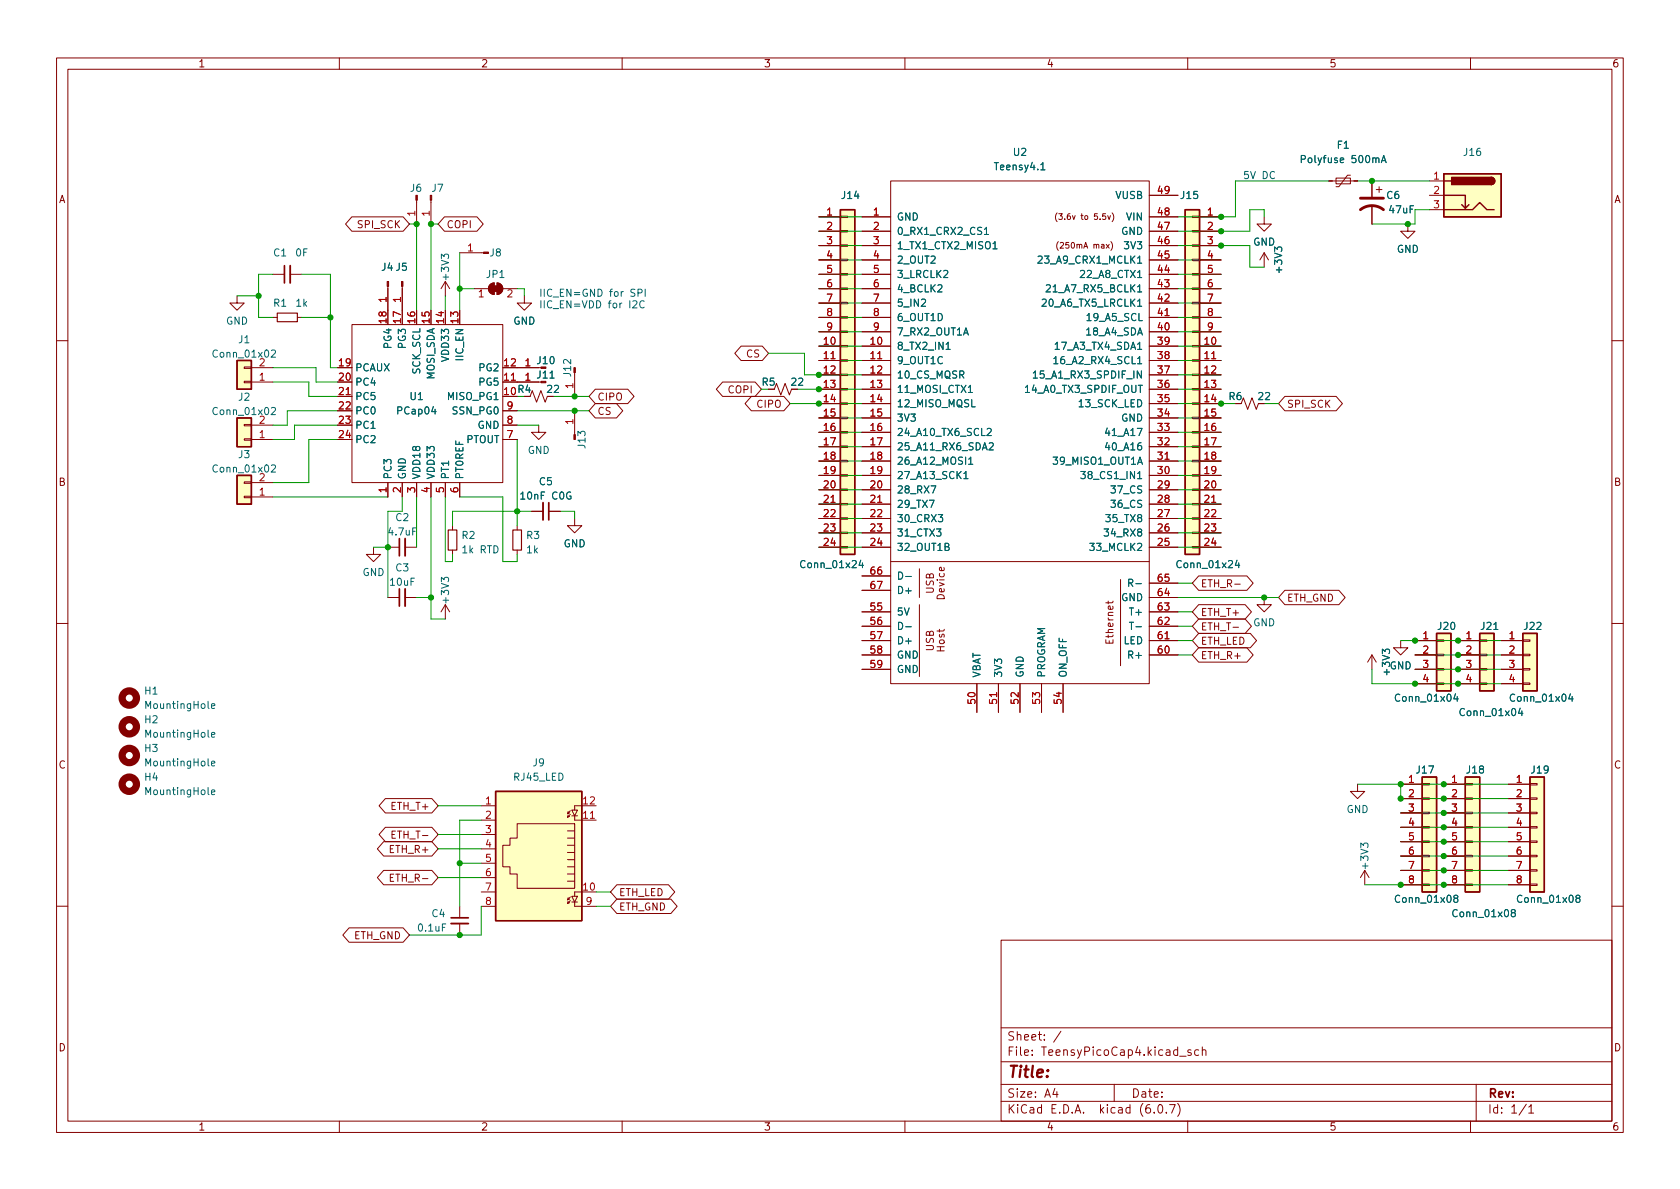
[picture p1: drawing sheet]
<svg xmlns="http://www.w3.org/2000/svg" width="297mm" height="210mm" viewBox="0 0 297 210" stroke-linecap="round" stroke-linejoin="round" font-family="sans-serif">
<g fill="none" stroke="#840000" stroke-width=".18">
<path d="M10 10.2h277v190.1h-277zM12 12.2h273v186.1h-273zM60 10.2v2M110 10.2v2M160 10.2v2M210 10.2v2M260 10.2v2M62.2 38.3h9.1l1.1 1.3-1.1 1.3h-9.1l-1.1-1.3zM73.7 35.4v4.2M76.2 35.4v4.2M78.6 38.3h5.7l1.1 1.3-1.1 1.3h-5.7l-1.1-1.3zM144.8 38.3h3.8"/>
<path d="M148.6 38.2h1.3v.3h-1.3zM152.4 38.3h5.1M157.5 32h45.7v88.9h-45.7zM186.9 37.6a1.16 1.16 0 0 0 0 1.6M195.9 38.1l.2 .7 .2-.7M196.6 37.6a1.17 1.17 0 0 1 0 1.6M203.2 34.5h5.1M203.2 38.3h5.1M210.8 38.2h1.3v.3h-1.3zM212.1 38.3h3.8M223.5 38.3v1.3h1.3l-1.3 1.3-1.3-1.3h1.3M234.9 32h5.1"/>
<path d="M236.2 31.5h2.6v1h-2.6zM238.8 31h-.5l-1.6 2h-.5M242.6 32v2.8M242.6 36.3v3.3M243.3 33.5h1M243.8 33v1M248.9 39.6v1.3h-1.3l1.3 1.3 1.3-1.3h-1.3M252.7 32h2.6M252.7 34.5h2.6M252.7 37.1h2.6M41.9 52.3v1.3h1.3l-1.3 1.3-1.3-1.3h1.3M48.3 48.5h2"/>
<path d="M48.3 56.1h.7M51.3 48.5h2M52.6 56.1h.7M62.2 57.4h26.7v27.9h-26.7zM68.6 50.6v4.3M71.1 50.6v4.3M78.7 49.8v2.5M78.7 49.8l-.7 1.2M78.7 49.8l.8 1.2M81.3 44.7h4.2M83.8 51h2.6M86.7 50.3l.7-.3v2.1a1.02 1.02 0 0 1-1-.7 1.02 1.02 0 0 1 .3-1.1z"/>
<path d="M87.9 50a1.02 1.02 0 0 1 1 1 1.02 1.02 0 0 1-1 1.1zM88.9 51h2.5M92.7 52.3v1.3h1.3l-1.3 1.3-1.3-1.3h1.3M144.8 51h3.8M144.8 48.5h3.8M144.8 56.1h3.8M144.8 40.9h3.8M144.8 43.4h3.8M144.8 46h3.8M144.8 53.6h3.8M144.8 58.7h3.8M148.6 58.5h1.3v.3h-1.3z"/>
<path d="M148.6 56h1.3v.3h-1.3zM148.6 53.5h1.3v.2h-1.3zM148.6 50.9h1.3v.3h-1.3zM148.6 48.4h1.3v.2h-1.3zM148.6 45.8h1.3v.3h-1.3zM148.6 43.3h1.3v.3h-1.3zM148.6 40.8h1.3v.2h-1.3zM152.4 51h5.1M152.4 48.5h5.1M152.4 56.1h5.1M152.4 40.9h5.1M152.4 43.4h5.1"/>
<path d="M152.4 46h5.1M152.4 53.6h5.1M152.4 58.7h5.1M187.1 42.7a1.17 1.17 0 0 0 0 1.6M196.4 42.7a1.17 1.17 0 0 1 0 1.6M203.2 51h5.1M203.2 48.5h5.1M203.2 56.1h5.1M203.2 40.9h5.1M203.2 43.4h5.1M203.2 46h5.1M203.2 53.6h5.1"/>
<path d="M203.2 58.7h5.1M210.8 58.5h1.3v.3h-1.3zM210.8 56h1.3v.3h-1.3zM210.8 53.5h1.3v.2h-1.3zM210.8 50.9h1.3v.3h-1.3zM210.8 48.4h1.3v.2h-1.3zM210.8 45.8h1.3v.3h-1.3zM210.8 43.3h1.3v.3h-1.3zM210.8 40.8h1.3v.2h-1.3zM212.1 51h3.8M212.1 48.5h3.8M212.1 56.1h3.8"/>
<path d="M212.1 40.9h3.8M212.1 43.4h3.8M212.1 46h3.8M212.1 53.6h3.8M212.1 58.7h3.8M223.5 44.7l-.7 1.3M223.5 44.7v2.5M223.5 44.7l.8 1.3M10 60.2h2M43.2 64.9h1.2v.2h-1.2zM43.2 67.4h1.2v.3h-1.2zM43.2 75.1h1.2v.2h-1.2z"/>
<path d="M43.2 77.6h1.2v.2h-1.2zM44.4 67.6h3.9M44.4 65h3.9M44.4 77.7h3.9M44.4 75.2h3.9M59.7 70.1h2.5M88.9 67.6h6.3M88.9 77.7h2.5M88.9 75.2h2.5M88.9 72.6h2.5M91.4 65h3.8M93.7 70.1l.4-1 .8 2 .7-2 .8 2 .4-1h1"/>
<path d="M95.2 75.2v1.2h1.3l-1.3 1.3-1.2-1.3h1.2M101.6 66.3v3.8M101.6 72.6v4.3M105.3 68.8h5.7l1.1 1.3-1.1 1.3h-5.7l-1.2-1.3zM105.3 71.4h3.7l1.1 1.2-1.1 1.3h-3.7l-1.2-1.3zM127.8 67.6h5.7l1.1 1.2-1.1 1.3h-5.7l-1.1-1.3zM131 61.2h3.8l1.1 1.3-1.1 1.2h-3.8l-1.1-1.2zM132.8 70.1h5.8l1.1 1.3-1.1 1.2h-5.8l-1.1-1.2zM136.9 68.8l.4-1 .7 2 .8-2 .8 2 .4-1h1M144.8 71.4h3.8M144.8 61.2h3.8M144.8 63.7h3.8"/>
<path d="M144.8 66.3h3.8M144.8 68.8h3.8M144.8 73.9h3.8M144.8 76.4h3.8M144.8 79h3.8M148.6 78.9h1.3v.2h-1.3zM148.6 76.3h1.3v.3h-1.3zM148.6 73.8h1.3v.2h-1.3zM148.6 71.2h1.3v.3h-1.3zM148.6 68.7h1.3v.3h-1.3zM148.6 66.2h1.3v.2h-1.3zM148.6 63.6h1.3v.3h-1.3z"/>
<path d="M148.6 61.1h1.3v.2h-1.3zM152.4 71.4h5.1M152.4 61.2h5.1M152.4 63.7h5.1M152.4 66.3h5.1M152.4 68.8h5.1M152.4 73.9h5.1M152.4 76.4h5.1M152.4 79h5.1M203.2 71.4h5.1M203.2 61.2h5.1M203.2 63.7h5.1"/>
<path d="M203.2 66.3h5.1M203.2 68.8h5.1M203.2 73.9h5.1M203.2 76.4h5.1M203.2 79h5.1M210.8 78.9h1.3v.2h-1.3zM210.8 76.3h1.3v.3h-1.3zM210.8 73.8h1.3v.2h-1.3zM210.8 71.2h1.3v.3h-1.3zM210.8 68.7h1.3v.3h-1.3zM210.8 66.2h1.3v.2h-1.3zM210.8 63.6h1.3v.3h-1.3z"/>
<path d="M210.8 61.1h1.3v.2h-1.3zM212.1 71.4h3.8M212.1 61.2h3.8M212.1 63.7h3.8M212.1 66.3h3.8M212.1 68.8h3.8M212.1 73.9h3.8M212.1 76.4h3.8M212.1 79h3.8M219.5 71.4l.3-1 .8 2 .8-2 .7 2 .4-1h1M227.2 70.1h9l1.2 1.3-1.2 1.2h-9l-1.1-1.2zM285 60.2h2"/>
<path d="M43.2 85.2h1.2v.3h-1.2zM43.2 87.8h1.2v.2h-1.2zM44.4 87.9h3.9M44.4 85.3h3.9M66 96.8v1.2h1.3l-1.3 1.3-1.2-1.3h1.2M68.6 85.3v2.6M68.6 96.8h2M71.1 85.3v2.6M71.6 96.8h2.1M73.7 85.3v2.6M76.2 85.3v2.6M78.7 85.3v2.6"/>
<path d="M80 93v.7M80 97.3v.7M81.3 85.3v2.6M91.4 93v.7M91.4 97.3v.7M94 90.4h2M97 90.4h2.1M101.6 91.7v1.3h1.3l-1.3 1.2-1.3-1.2h1.3M144.8 96.8h3.8M144.8 81.5h3.8M144.8 84.1h3.8M144.8 86.6h3.8"/>
<path d="M144.8 89.1h3.8M144.8 91.7h3.8M144.8 94.2h3.8M148.6 96.6h1.3v.3h-1.3zM148.6 94.1h1.3v.3h-1.3zM148.6 91.6h1.3v.2h-1.3zM148.6 89h1.3v.3h-1.3zM148.6 86.5h1.3v.2h-1.3zM148.6 83.9h1.3v.3h-1.3zM148.6 81.4h1.3v.3h-1.3zM152.4 96.8h5.1M152.4 81.5h5.1"/>
<path d="M152.4 84.1h5.1M152.4 86.6h5.1M152.4 89.1h5.1M152.4 91.7h5.1M152.4 94.2h5.1M157.5 99.3h45.7M203.2 96.8h5.1M203.2 81.5h5.1M203.2 84.1h5.1M203.2 86.6h5.1M203.2 89.1h5.1M203.2 91.7h5.1"/>
<path d="M203.2 94.2h5.1M210.8 96.6h1.3v.3h-1.3zM210.8 94.1h1.3v.3h-1.3zM210.8 91.6h1.3v.2h-1.3zM210.8 89h1.3v.3h-1.3zM210.8 86.5h1.3v.2h-1.3zM210.8 83.9h1.3v.3h-1.3zM210.8 81.4h1.3v.3h-1.3zM212.1 96.8h3.8M212.1 81.5h3.8M212.1 84.1h3.8M212.1 86.6h3.8"/>
<path d="M212.1 89.1h3.8M212.1 91.7h3.8M212.1 94.2h3.8M10 110.2h2M68.6 105.7h2M71.6 105.7h2.1M78.7 106.9v2.6M78.7 106.9l-.7 1.3M78.7 106.9l.8 1.3M152.4 113.3h5.1M152.4 115.8h5.1M152.4 118.4h5.1"/>
<path d="M152.4 108.2h5.1M152.4 110.7h5.1M152.4 101.8h5.1M152.4 104.4h5.1M162.6 100.6v5.1M162.6 106.9v12.7M195.9 106.3v.5M196.8 106.3l-.2 .3h-1.1M198.1 102.5v15.2M203.2 105.7h5.1M203.2 113.3h5.1M203.2 115.8h5.1"/>
<path d="M203.2 108.2h5.1M203.2 110.7h5.1M203.2 103.1h5.1M211.9 101.8h8.6l1.1 1.3-1.1 1.3h-8.6l-1.1-1.3zM211.9 114.5h8.6l1.1 1.3-1.1 1.3h-8.6l-1.1-1.3zM211.9 109.5h8.3l1.1 1.2-1.1 1.3h-8.3l-1.1-1.3zM211.9 112h9.2l1.1 1.3-1.1 1.2h-9.2l-1.1-1.2zM211.9 106.9h8.3l1.1 1.3-1.1 1.3h-8.3l-1.1-1.3zM218.3 103.3h1M223.5 105.7v1.2h1.3l-1.3 1.3-1.3-1.3h1.3M227.2 104.4h9.5l1.1 1.3-1.1 1.2h-9.5l-1.1-1.2zM242.6 115.8v2.6"/>
<path d="M242.6 115.8l-.8 1.3M242.6 115.8l.7 1.3M247.6 113.3v1.2h1.3l-1.3 1.3-1.2-1.3h1.2M250.2 113.3h3.8M250.2 115.8h3.8M250.2 118.4h3.8M254 118.2h1.3v.3h-1.3zM254 115.7h1.3v.2h-1.3zM254 113.2h1.3v.2h-1.3zM257.8 113.3h3.8M257.8 115.8h3.8M257.8 118.4h3.8"/>
<path d="M261.6 118.2h1.3v.3h-1.3zM261.6 115.7h1.3v.2h-1.3zM261.6 113.2h1.3v.2h-1.3zM265.4 113.3h3.8M265.4 115.8h3.8M265.4 118.4h3.8M269.2 118.2h1.3v.3h-1.3zM269.2 115.7h1.3v.2h-1.3zM269.2 113.2h1.3v.2h-1.3zM285 110.2h2M172.7 120.9v5.1M176.5 120.9v5.1"/>
<path d="M180.3 120.9v5.1M184.1 120.9v5.1M188 120.9v5.1M240 138.7v1.2h1.3l-1.3 1.3-1.2-1.3h1.2M247.6 138.7h3.9M250.2 120.9h3.8M251.5 138.6h1.2v.2h-1.2zM254 120.8h1.3v.2h-1.3zM255.3 138.7h3.8M257.8 120.9h3.8M259.1 138.6h1.2v.2h-1.2zM261.6 120.8h1.3v.2h-1.3z"/>
<path d="M265.4 120.9h3.8M266.7 138.7h3.8M269.2 120.8h1.3v.2h-1.3zM270.5 138.6h1.3v.2h-1.3zM67.8 153.9h8.6l1.1 1.3-1.1 1.3h-8.6l-1.1-1.3zM67.8 148.8h8.6l1.1 1.3-1.1 1.3h-8.6l-1.1-1.3zM68.1 141.2h8.3l1.1 1.3-1.1 1.3h-8.3l-1.1-1.3zM68.1 146.3h8.3l1.1 1.3-1.1 1.2h-8.3l-1.1-1.2zM69 155.2h.4M69.3 147.6h.4M69.6 154.6h-.6v1.3h.6M69.9 147h-.6v1.2h.6"/>
<path d="M85.1 142.5h2.5M85.1 145h2.5M85.1 157.7h2.5M85.1 147.6h2.5M85.1 150.1h2.5M85.1 152.6h2.5M85.1 155.2h2.5M91.4 145.7h10.2v11.4h-10.2v-2.5h-1.2v-1.3h-1.3v-3.8h1.3v-1.3h1.2zM100.3 146.9h1.3M100.3 148.2h1.3M100.3 149.5h1.3M100.3 150.7h1.3"/>
<path d="M100.3 152h1.3M100.3 153.3h1.3M100.3 154.6h1.3M100.3 155.8h1.3M100.5 143.5l-.2 .4M100.5 144.1l-.2 .4M100.5 158.7l-.2 .4M100.5 159.4l-.2 .4M100.8 143.4l-.5 .5 .4-.1M100.8 144l-.5 .5 .4-.1M100.8 158.6l-.5 .5 .4-.1M100.8 159.3l-.5 .5 .4-.2"/>
<path d="M101.1 143.3h1l-.5 1zM101.1 158.5h1l-.5 1zM101.1 144.3h1M101.1 159.5h1M101.6 144.3v.7h3.8M101.6 159.5v.8h3.8M102.9 142.5h-1.3v.8M102.9 157.7h-1.3v.8M109.1 156.5h9.1l1.1 1.2-1.1 1.3h-9.1l-1.2-1.3zM109.1 159h9.5l1.1 1.3-1.1 1.2h-9.5l-1.2-1.2zM241.3 153.9l.8 1.3M241.3 153.9v2.6"/>
<path d="M241.3 153.9l-.8 1.3M247.6 141.2h3.9M247.6 143.8h3.9M247.6 146.3h3.9M247.6 148.8h3.9M247.6 151.4h3.9M247.6 153.9h3.9M247.6 156.5h3.9M251.5 156.3h1.2v.3h-1.2zM251.5 153.8h1.2v.2h-1.2zM251.5 151.3h1.2v.2h-1.2zM251.5 148.7h1.2v.3h-1.2z"/>
<path d="M251.5 146.2h1.2v.2h-1.2zM251.5 143.6h1.2v.3h-1.2zM251.5 141.1h1.2v.2h-1.2zM255.3 141.2h3.8M255.3 143.8h3.8M255.3 146.3h3.8M255.3 148.8h3.8M255.3 151.4h3.8M255.3 153.9h3.8M255.3 156.5h3.8M259.1 156.3h1.2v.3h-1.2zM259.1 153.8h1.2v.2h-1.2z"/>
<path d="M259.1 151.3h1.2v.2h-1.2zM259.1 148.7h1.2v.3h-1.2zM259.1 146.2h1.2v.2h-1.2zM259.1 143.6h1.2v.3h-1.2zM259.1 141.1h1.2v.2h-1.2zM266.7 141.2h3.8M266.7 143.8h3.8M266.7 146.3h3.8M266.7 148.8h3.8M266.7 151.4h3.8M266.7 153.9h3.8M266.7 156.5h3.8"/>
<path d="M270.5 156.3h1.3v.3h-1.3zM270.5 153.8h1.3v.2h-1.3zM270.5 151.3h1.3v.2h-1.3zM270.5 148.7h1.3v.3h-1.3zM270.5 146.2h1.3v.2h-1.3zM270.5 143.6h1.3v.3h-1.3zM270.5 141.1h1.3v.2h-1.3zM10 160.2h2M61.7 164.1h9.6l1.1 1.2-1.1 1.3h-9.6l-1.1-1.3zM81.3 160.3v2M81.3 163.3v2M85.1 160.3h2.5"/>
<path d="M177 166.3h108v32h-108zM285 160.2h2M60 198.3v2M110 198.3v2M160 198.3v2M177 194.8h108M177 191.8h108M177 187.8h108M177 181.8h108M186.5 192.5l-.4 1h1M186.9 193v1M187.6 182.4l-1.3 1.9"/>
<path d="M197 191.8v3M204.1 196.7v.1M204.9 195.4l.2-.1a.81 .81 0 0 1 .6 .7 .81 .81 0 0 1-.3 .8h-.2a.81 .81 0 0 1-.6-.6 .81 .81 0 0 1 .3-.8zM206.2 196.7v.1M206.8 195.3h1l-.7 1.5M208.2 195.1a1.72 1.72 0 0 1 0 2.3M208.6 186.8h1.1M210 198.3v2M210.6 185.7l-.4-.1-.2 .2 .1 .3 .5 .1v.4h-.6M211.9 185.7l-.4-.1-.3 .3v.4l.2 .3h.5M212.6 185.8l.2-.2 .3 .1 .1 .9M212.6 185.1v1.5"/>
<path d="M260 198.3v2M261 191.8v6.5M269.9 195.3l-1.3 1.9M270.3 195.8l.4-.5v1.5M270.3 196.8h.9"/>
</g>
<g fill="#840000" stroke="#840000" stroke-width=".18">
<path d="M73.5 34.5h.3v.9h-.3z"/>
<path d="M76.1 34.5h.2v.9h-.2z"/>
<path d="M85.5 44.6h.9v.2h-.9z"/>
<path d="M87.1 50.5h1v1.1h-1z"/>
<path d="M86.7 50.3l.7-.3v2.1a1.02 1.02 0 0 1-1-.7 1.02 1.02 0 0 1 .3-1.1z"/>
<path d="M87.9 50a1.02 1.02 0 0 1 1 1 1.02 1.02 0 0 1-1 1.1z"/>
<path d="M71 49.8h.2v.8h-.2z"/>
<path d="M68.5 49.8h.2v.8h-.2z"/>
<path d="M101.5 76.9h.2v.8h-.2z"/>
</g>
<path d="M51.3 47v3M71.6 95.2v3.1M96 88.9v3M71.6 104.1v3.1M79.8 163.3h3" fill="none" stroke="#840000" stroke-width=".33"/>
<path d="M50.3 47v3M70.6 95.2v3.1M97 88.9v3M70.6 104.1v3.1M79.8 162.3h3" fill="none" stroke="#840000" stroke-width=".3"/>
<g fill="#ffffc2" stroke="#ffffc2" stroke-width=".18">
<path d="M270.5 137.4h2.5v20.3h-2.5z"/>
<path d="M259.1 137.4h2.5v20.3h-2.5z"/>
<path d="M41.9 63.7h2.5v5.1h-2.5z"/>
<path d="M251.5 137.4h2.5v20.3h-2.5z"/>
<path d="M269.2 112h2.6v10.2h-2.6z"/>
<path d="M261.6 112h2.6v10.2h-2.6z"/>
<path d="M87.6 139.9h15.3v22.9h-15.3z"/>
<path d="M254 112h2.5v10.2h-2.5z"/>
<path d="M41.9 73.9h2.5v5.1h-2.5z"/>
<path d="M41.9 84.1h2.5v5h-2.5z"/>
<path d="M255.3 30.7h10.1v7.6h-10.1z"/>
<path d="M209.5 37.1h2.6v60.9h-2.6z"/>
<path d="M148.6 37.1h2.5v60.9h-2.5z"/>
</g>
<g fill="none" stroke="#840000" stroke-width=".25">
<path d="M148.6 37.1h2.5v60.9h-2.5zM209.5 37.1h2.6v60.9h-2.6zM255.3 30.7h10.1v7.6h-10.1zM255.3 34.5h3.8v2.3l.6-.6M255.3 37.1h5l1.3-1.3 1.3 1.3h1.3M255.3 32h1.2M258.4 36.2l.7 .6M263.7 31.4a.63 .63 0 0 1 .6 .6 .63 .63 0 0 1-.6 .6M41.9 63.7h2.5v5.1h-2.5zM41.9 73.9h2.5v5.1h-2.5zM41.9 84.1h2.5v5h-2.5zM254 112h2.5v10.2h-2.5z"/>
<path d="M261.6 112h2.6v10.2h-2.6zM269.2 112h2.6v10.2h-2.6zM87.6 139.9h15.3v22.9h-15.3zM251.5 137.4h2.5v20.3h-2.5zM259.1 137.4h2.5v20.3h-2.5zM270.5 137.4h2.5v20.3h-2.5z"/>
</g>
<g fill="none" stroke="#006464" stroke-width=".18">
<path d="M184 30h.8M230.1 28.2l.6-.1 .1-.2-.1-.3-.6-.1v1.3M244.2 28.8l.5-1.3 .4 1.3M244.4 28.4h.6M174.1 40.6l.3-.4v1.3M174.1 41.5h.7M175.6 44h.7M183.5 45.4l.5-.1 .3 .3-.8 .9h.8M184.3 53l.5-.1 .2 .4-.8 .9h.8M185 50.5l.5-.1 .2 .3-.8 .9h.8M48 62l.5-.1 .2 .4-.8 .9h.8M48 72.2l.5-.2 .2 .4-.8 .9h.8"/>
<path d="M167.3 61.8h.7M171.2 69.4h.7M174.5 75.9l.5-.1 .3 .3-.8 .9h.8M174.9 78.4l.5-.1 .2 .4-.8 .9h.8M181.3 68.5l.4-.4v1.3M181.3 69.4h.7M182.7 66l.4-.4v1.3M182.7 66.9h.7M186.3 63.4l.4-.3v1.2M186.3 64.3h.7M186.6 60.9l.3-.4v1.3M186.6 61.8h.7"/>
<path d="M48 82.3l.5-.1 .2 .4-.8 .9h.8M152.2 99.1l-.3 .9h.8M152.5 99.5v.9M164.6 85.9h.9l-.6 1.3M170.4 83.7l.4-.3v1.2M170.4 84.6h.8M171.3 81.2l.3-.4v1.3M171.3 82.1h.7M191.1 83.4h.8l-.4 .5 .3 .1v.5l-.2 .1-.5-.1M195.2 93.5h.8l-.4 .5 .3 .1v.6l-.1 .1-.6-.1M218.7 99.1l-.3 .9h.8M219 99.5v.9"/>
<path d="M160.1 110.8h1M160.1 101.9h1M199.6 103.1l.6-.1 .1-.2-.1-.3-.6-.1v1.3M199.7 110h.7M37.4 124.9l.6-.2-.1-.2-.3-.1-.2 .2 .1 .6h.4M37.4 129.9l.6-.1-.1-.2-.3-.1-.2 .2 .1 .6h.4M37.4 135l.6-.1-.1-.2-.3-.1-.2 .2 .1 .6h.4M257.3 122.7l-.3 .9h.8M257.6 123.2v.8M268.8 125.2l-.3 .9h.8M269.1 125.7v.9M277.7 122.7l-.3 .9h.7"/>
<path d="M278 123.2v.8M37.4 140.1l.6-.1-.1-.3h-.3l-.2 .2 .1 .6h.4M257.3 158.8l-.3-.2 .1-.2 .2-.1 .3 .1 .2 .1-.1 .2-.5 .2-.2 .2v.2l.3 .3 .3-.1 .2-.2-.1-.3-.2-.2M278.9 158.8l-.3-.2 .1-.2 .2-.1 .3 .1 .2 .1-.1 .2-.5 .2-.2 .2v.2l.3 .3 .3-.1 .2-.2-.1-.3-.2-.2M267.4 161.4l-.2-.3 .1-.1 .1-.2 .4 .1 .1 .2v.2l-.6 .1-.1 .2v.3l.2 .2h.4l.1-.2v-.4l-.2-.1"/>
</g>
<path d="M49 55.4h3.6v1.5h-3.6zM79.2 93.7h1.6v3.6h-1.6zM90.7 93.7h1.5v3.6h-1.5z" fill="none" stroke="#840000" stroke-width=".2"/>
<g fill="none" stroke="#840000" stroke-width="1.3">
<circle cx="22.9" cy="123.4" r="1.27"/>
<circle cx="22.9" cy="138.7" r="1.27"/>
<circle cx="22.9" cy="128.5" r="1.27"/>
<circle cx="22.9" cy="133.6" r="1.27"/>
</g>
<g fill="#840000" stroke="#840000" stroke-width=".25">
<path d="M263.7 31.4a.63 .63 0 0 1 .6 .6 .63 .63 0 0 1-.6 .6z"/>
<path d="M256.7 31.4h7v1.2h-7z"/>
</g>
<path d="M240.5 37.1a3.3 3.3 0 0 1 4.1 0M240.5 35h4.1" fill="none" stroke="#840000" stroke-width=".51"/>
<path d="M111.9 53.3l.5-.1 .2 .3-.8 .9h.8M112.8 51.8l.6-.1 .1-.1v-.3l-.7-.2v1.3M113.9 53.3a.6 .6 0 0 0-.8 .4 .6 .6 0 0 0 .6 .7l.2-.1M114.1 51.1v1.3" fill="none" stroke="#0000c2" stroke-width=".18"/>
<g fill="none" stroke="#009600" stroke-width=".18">
<path d="M72.4 39.6h1.3v15.3M77.5 39.6h-1.3v15.3M144.8 38.3h7.6M223.5 38.3v-1.2h-2.5v3.8h-12.7M234.9 32h-16.5v6.3h-10.1M240 32h12.7M252.7 37.1h-2.5v2.5h-7.6M41.9 52.3h3.8M48.3 48.5h-2.6v7.6h2.6M53.3 48.5h5.1v16.5h1.3M53.3 56.1h5.1M78.7 52.3v2.6"/>
<path d="M81.3 51h2.5M81.3 44.7v10.2M91.4 51h1.3v1.3M144.8 56.1h7.6M144.8 40.9h7.6M144.8 46h7.6M144.8 43.4h7.6M144.8 48.5h7.6M144.8 53.6h7.6M144.8 51h7.6M144.8 58.7h7.6M208.3 56.1h7.6"/>
<path d="M208.3 46h7.6M208.3 43.4h12.7v3.8h2.5M208.3 48.5h7.6M208.3 53.6h7.6M208.3 51h7.6M208.3 58.7h7.6M48.3 65h7.6v2.6h3.8M48.3 67.6h6.3v2.5h5.1M59.7 75.2h-7.6v2.5h-3.8M59.7 77.7h-5.1v7.6h-6.3M59.7 72.6h-8.9v2.6h-2.5M91.4 75.2h3.8"/>
<path d="M91.4 72.6h12.7M91.4 77.7v15.3M97.8 70.1h6.3M135.9 62.5h6.3v3.8h10.2M139.7 71.4h12.7M141 68.8h11.4M144.8 63.7h7.6M144.8 61.2h7.6M144.8 79h7.6M144.8 73.9h7.6M144.8 76.4h7.6M208.3 63.7h7.6"/>
<path d="M208.3 66.3h7.6M208.3 61.2h7.6M208.3 68.8h7.6M208.3 71.4h10.1M208.3 79h7.6M208.3 73.9h7.6M208.3 76.4h7.6M223.5 71.4h2.6M48.3 87.9h20.3M66 96.8h2.6M71.1 87.9v2.5h-2.5v15.3M73.7 87.9v8.9"/>
<path d="M76.2 87.9v21.6h2.5M78.7 87.9v11.4h1.3v-1.3M81.3 87.9h7.6v11.4h2.5v-1.3M94 90.4h-14v2.6M99.1 90.4h2.5v1.3M144.8 96.8h7.6M144.8 89.1h7.6M144.8 91.7h7.6M144.8 94.2h7.6M144.8 84.1h7.6M144.8 81.5h7.6M144.8 86.6h7.6"/>
<path d="M208.3 96.8h7.6M208.3 89.1h7.6M208.3 91.7h7.6M208.3 94.2h7.6M208.3 84.1h7.6M208.3 81.5h7.6M208.3 86.6h7.6M73.7 105.7h2.5M208.3 105.7h17.8M208.3 103.1h2.5M208.3 108.2h2.5M208.3 110.7h2.5"/>
<path d="M208.3 115.8h2.5M208.3 113.3h2.5M242.6 118.4v2.5h22.8M247.6 113.3h17.8M250.2 115.8h15.2M250.2 118.4h15.2M240 138.7h26.7M247.6 138.7v2.5h19.1M77.5 155.2h7.6M77.5 150.1h7.6M77.5 147.6h7.6M77.5 142.5h7.6"/>
<path d="M81.3 152.6h3.8M85.1 145h-3.8v15.3M105.4 157.7h2.5M241.3 156.5h25.4M247.6 151.4h19.1M247.6 153.9h19.1M247.6 148.8h19.1M247.6 146.3h19.1M247.6 143.8h19.1M85.1 160.3v5h-12.7M105.4 160.3h2.5"/>
</g>
<g fill="#009600" stroke="#009600" stroke-width=".18">
<circle cx="73.7" cy="39.6" r=".46"/>
<circle cx="76.2" cy="39.6" r=".46"/>
<circle cx="81.3" cy="51" r=".46"/>
<circle cx="101.6" cy="70.1" r=".46"/>
<circle cx="81.3" cy="165.3" r=".46"/>
<circle cx="81.3" cy="152.6" r=".46"/>
<circle cx="58.4" cy="56.1" r=".46"/>
<circle cx="45.7" cy="52.3" r=".46"/>
<circle cx="68.6" cy="96.8" r=".46"/>
<circle cx="101.6" cy="72.6" r=".46"/>
<circle cx="91.4" cy="90.4" r=".46"/>
<circle cx="76.2" cy="105.7" r=".46"/>
<circle cx="215.9" cy="43.4" r=".46"/>
<circle cx="215.9" cy="40.9" r=".46"/>
<circle cx="215.9" cy="71.4" r=".46"/>
<circle cx="248.9" cy="39.6" r=".46"/>
<circle cx="242.6" cy="32" r=".46"/>
<circle cx="215.9" cy="38.3" r=".46"/>
<circle cx="144.8" cy="71.4" r=".46"/>
<circle cx="144.8" cy="68.8" r=".46"/>
<circle cx="144.8" cy="66.3" r=".46"/>
<circle cx="247.6" cy="156.5" r=".46"/>
<circle cx="255.3" cy="141.2" r=".46"/>
<circle cx="255.3" cy="138.7" r=".46"/>
<circle cx="247.6" cy="138.7" r=".46"/>
<circle cx="255.3" cy="148.8" r=".46"/>
<circle cx="255.3" cy="146.3" r=".46"/>
<circle cx="255.3" cy="151.4" r=".46"/>
<circle cx="255.3" cy="156.5" r=".46"/>
<circle cx="255.3" cy="153.9" r=".46"/>
<circle cx="247.6" cy="141.2" r=".46"/>
<circle cx="255.3" cy="143.8" r=".46"/>
<circle cx="257.8" cy="120.9" r=".46"/>
<circle cx="257.8" cy="118.4" r=".46"/>
<circle cx="257.8" cy="115.8" r=".46"/>
<circle cx="250.2" cy="120.9" r=".46"/>
<circle cx="223.5" cy="105.7" r=".46"/>
<circle cx="250.2" cy="113.3" r=".46"/>
<circle cx="257.8" cy="113.3" r=".46"/>
</g>
<text font-size="2.8" fill="#840000" x="178" y="190.6">Title:</text>
<g font-size="2.1" fill="#840000">
<text x="178" y="184">Sheet: /</text>
<text x="178" y="186.7">File: TeensyPicoCap4.kicad_sch</text>
<text x="178" y="196.9">KiCad E.D.A. kicad (6.0.7)</text>
<text x="178" y="194.1">Size: A4</text>
<text x="200" y="194.1">Date:</text>
<text x="263" y="194.1">Rev:</text>
<text x="263" y="196.9">Id: 1/1</text>
</g>
<g font-size="1.8" fill="#840000">
<text x="35" y="11.9">1</text>
<text x="85" y="11.9">2</text>
<text x="135" y="11.9">3</text>
<text x="185" y="11.9">4</text>
<text x="235" y="11.9">5</text>
<text x="285" y="11.9">6</text>
<text x="10.3" y="35.9">A</text>
<text x="285.3" y="35.9">A</text>
<text x="63.4" y="40.3">SPI_SCK</text>
<text x="78.9" y="40.3">COPI</text>
<text x="132" y="63.2">CS</text>
<text x="105.6" y="70.8">CIPO</text>
<text x="128.9" y="69.6">COPI</text>
<text x="134.8" y="68.2">R5</text>
<text x="217.3" y="70.7">R6</text>
<text x="105.6" y="73.4">CS</text>
<text x="133.9" y="72.1">CIPO</text>
<text x="227.5" y="72.1">SPI_SCK</text>
<text x="10.3" y="85.9">B</text>
<text x="285.3" y="85.9">B</text>
<text x="165.1" y="105" transform="rotate(-90 165.1 105)">USB</text>
<text x="167" y="106" transform="rotate(-90 167 106)">Device</text>
<text x="212.2" y="103.8">ETH_R-</text>
<text x="227.5" y="106.4">ETH_GND</text>
<text x="196.8" y="113.7" transform="rotate(-90 196.8 113.7)">Ethernet</text>
<text x="212.2" y="111.5">ETH_T-</text>
<text x="212.2" y="108.9">ETH_T+</text>
<text x="165.1" y="115.1" transform="rotate(-90 165.1 115.1)">USB</text>
<text x="167" y="115.2" transform="rotate(-90 167 115.2)">Host</text>
<text x="212.2" y="116.5">ETH_R+</text>
<text x="212.2" y="114">ETH_LED</text>
<text x="10.3" y="135.9">C</text>
<text x="285.3" y="135.9">C</text>
<text x="69.4" y="143.2">ETH_T+</text>
<text x="69.9" y="148.3">ETH_T-</text>
<text x="69.2" y="150.8">ETH_R+</text>
<text x="69.7" y="155.9">ETH_R-</text>
<text x="109.4" y="158.5">ETH_LED</text>
<text x="109.4" y="161">ETH_GND</text>
<text x="62.5" y="166.1">ETH_GND</text>
<text x="10.3" y="185.9">D</text>
<text x="285.3" y="185.9">D</text>
<text x="35" y="199.9">1</text>
<text x="85" y="199.9">2</text>
<text x="135" y="199.9">3</text>
<text x="185" y="199.9">4</text>
<text x="235" y="199.9">5</text>
<text x="285" y="199.9">6</text>
</g>
<g font-size="1.8" fill="#006464">
<text x="179.2" y="27.6">U2</text>
<text x="230.7" y="28.8">Polyfuse 500mA</text>
<text x="236.5" y="26.3">F1</text>
<text x="258.9" y="27.6">J16</text>
<text x="72.6" y="33.9">J6</text>
<text x="76.4" y="33.9">J7</text>
<text x="148.9" y="35.2">J14</text>
<text x="176.1" y="30.1">Teensy4.1</text>
<text x="197.3" y="35.2">VUSB</text>
<text x="208.8" y="35.2">J15</text>
<text x="245.2" y="35.2">C6</text>
<text x="158.5" y="39">GND</text>
<text x="158.5" y="41.5">0_RX1_CRX2_CS1</text>
<text x="198.3" y="41.5">GND</text>
<text x="199.2" y="39">VIN</text>
<text x="245.7" y="37.7">47uF</text>
<text x="48.4" y="45.3">C1</text>
<text x="52.3" y="45.3">0F</text>
<text x="67.5" y="47.9">J4 J5</text>
<text x="86.6" y="45.3">J8</text>
<text x="158.5" y="44.1">1_TX1_CTX2_MISO1</text>
<text x="158.5" y="46.6">2_OUT2</text>
<text x="184.2" y="46.6">23_A9_CRX1_MCLK1</text>
<text x="199" y="44.1">3V3</text>
<text x="221.6" y="43.4">GND</text>
<text x="247" y="44.7">GND</text>
<text x="79.4" y="49.3" transform="rotate(-90 79.4 49.3)">+3V3</text>
<text x="86.1" y="49.1">JP1</text>
<text x="158.5" y="49.1">3_LRCLK2</text>
<text x="158.5" y="51.7">4_BCLK2</text>
<text x="185.7" y="51.7">21_A7_RX5_BCLK1</text>
<text x="191.5" y="49.1">22_A8_CTX1</text>
<text x="226.7" y="48.1" transform="rotate(-90 226.7 48.1)">+3V3</text>
<text x="39.9" y="57.4">GND</text>
<text x="48.4" y="54.2">R1</text>
<text x="52.4" y="54.2">1k</text>
<text x="90.7" y="57.4">GND</text>
<text x="158.5" y="54.2">5_IN2</text>
<text x="158.5" y="56.8">6_OUT1D</text>
<text x="158.5" y="59.3">7_RX2_OUT1A</text>
<text x="184.8" y="54.2">20_A6_TX5_LRCLK1</text>
<text x="192.3" y="59.3">18_A4_SDA</text>
<text x="192.5" y="56.8">19_A5_SCL</text>
<text x="38" y="63.2">Conn_01x02</text>
<text x="42.2" y="60.7">J1</text>
<text x="62.7" y="65.7">PCAUX</text>
<text x="69.2" y="61.4" transform="rotate(-90 69.2 61.4)">PG4</text>
<text x="71.8" y="61.4" transform="rotate(-90 71.8 61.4)">PG3</text>
<text x="79.4" y="63.6" transform="rotate(-90 79.4 63.6)">VDD33</text>
<text x="81.9" y="63.6" transform="rotate(-90 81.9 63.6)">IIC_EN</text>
<text x="84.9" y="65.7">PG2</text>
<text x="158.5" y="61.8">8_TX2_IN1</text>
<text x="158.5" y="64.4">9_OUT1C</text>
<text x="187" y="64.4">16_A2_RX4_SCL1</text>
<text x="187" y="61.8">17_A3_TX4_SDA1</text>
<text x="42.2" y="70.8">J2</text>
<text x="62.7" y="68.2">PC4</text>
<text x="62.7" y="70.7">PC5</text>
<text x="72.5" y="70.7">U1</text>
<text x="74.3" y="66.2" transform="rotate(-90 74.3 66.2)">SCK_SCL</text>
<text x="76.8" y="67.1" transform="rotate(-90 76.8 67.1)">MOSI_SDA</text>
<text x="79.3" y="70.7">MISO_PG1</text>
<text x="84.9" y="68.2">PG5</text>
<text x="96.8" y="69.5">22</text>
<text x="101.3" y="68.7" transform="rotate(-90 101.3 68.7)">1 J12</text>
<text x="140" y="68.2">22</text>
<text x="158.5" y="66.9">10_CS_MQSR</text>
<text x="158.5" y="69.5">11_MOSI_CTX1</text>
<text x="181.8" y="69.5">14_A0_TX3_SPDIF_OUT</text>
<text x="183.6" y="66.9">15_A1_RX3_SPDIF_IN</text>
<text x="222.5" y="70.7">22</text>
<text x="38" y="73.4">Conn_01x02</text>
<text x="62.7" y="73.3">PC0</text>
<text x="62.7" y="75.8">PC1</text>
<text x="70.4" y="73.3">PCap04</text>
<text x="80.2" y="73.3">SSN_PG0</text>
<text x="84.5" y="75.8">GND</text>
<text x="158.5" y="72">12_MISO_MQSL</text>
<text x="158.5" y="74.5">3V3</text>
<text x="158.5" y="77.1">24_A10_TX6_SCL2</text>
<text x="191" y="72">13_SCK_LED</text>
<text x="196" y="77.1">41_A17</text>
<text x="198.3" y="74.5">GND</text>
<text x="38" y="83.5">Conn_01x02</text>
<text x="42.2" y="81">J3</text>
<text x="62.7" y="78.4">PC2</text>
<text x="82.4" y="78.4">PTOUT</text>
<text x="93.3" y="80.3">GND</text>
<text x="103.5" y="79.2" transform="rotate(-90 103.5 79.2)">J13</text>
<text x="158.5" y="79.6">25_A11_RX6_SDA2</text>
<text x="158.5" y="82.2">26_A12_MOSI1</text>
<text x="186.8" y="82.2">39_MISO1_OUT1A</text>
<text x="196" y="79.6">40_A16</text>
<text x="69.2" y="84.8" transform="rotate(-90 69.2 84.8)">PC3</text>
<text x="71.8" y="84.8" transform="rotate(-90 71.8 84.8)">GND</text>
<text x="74.3" y="84.8" transform="rotate(-90 74.3 84.8)">VDD18</text>
<text x="76.8" y="84.8" transform="rotate(-90 76.8 84.8)">VDD33</text>
<text x="79.4" y="84.8" transform="rotate(-90 79.4 84.8)">PT1</text>
<text x="81.9" y="84.8" transform="rotate(-90 81.9 84.8)">PT0REF</text>
<text x="92.4" y="88.3">10nF C0G</text>
<text x="95.4" y="85.8">C5</text>
<text x="158.5" y="84.7">27_A13_SCK1</text>
<text x="158.5" y="87.2">28_RX7</text>
<text x="158.5" y="89.8">29_TX7</text>
<text x="192.1" y="84.7">38_CS1_IN1</text>
<text x="196.8" y="89.8">36_CS</text>
<text x="196.8" y="87.2">37_CS</text>
<text x="68.8" y="94.7">4.7uF</text>
<text x="70" y="92.1">C2</text>
<text x="81.7" y="95.3">R2</text>
<text x="93.1" y="95.3">R3</text>
<text x="158.5" y="92.3">30_CRX3</text>
<text x="158.5" y="94.9">31_CTX3</text>
<text x="195.8" y="94.9">34_RX8</text>
<text x="196" y="92.3">35_TX8</text>
<text x="64.1" y="101.8">GND</text>
<text x="70" y="101">C3</text>
<text x="81.9" y="97.8">1k RTD</text>
<text x="93.2" y="97.8">1k</text>
<text x="99.6" y="96.8">GND</text>
<text x="141.9" y="100.5">Conn_01x24</text>
<text x="158.5" y="97.4">32_OUT1B</text>
<text x="193.1" y="97.4">33_MCLK2</text>
<text x="208.4" y="100.5">Conn_01x24</text>
<text x="69.1" y="103.6">10uF</text>
<text x="79.4" y="106.5" transform="rotate(-90 79.4 106.5)">+3V3</text>
<text x="158.5" y="102.5">D-</text>
<text x="158.5" y="105">D+</text>
<text x="198.3" y="106.3">GND</text>
<text x="200.3" y="103.8">R-</text>
<text x="158.5" y="108.8">5V</text>
<text x="158.5" y="111.4">D-</text>
<text x="158.5" y="113.9">D+</text>
<text x="198.6" y="113.9">LED</text>
<text x="200.1" y="108.8">T+</text>
<text x="200.5" y="111.4">T-</text>
<text x="221.6" y="110.7">GND</text>
<text x="254.3" y="111.4">J20</text>
<text x="261.9" y="111.4">J21</text>
<text x="269.5" y="111.4">J22</text>
<text x="158.5" y="116.5">GND</text>
<text x="158.5" y="119">GND</text>
<text x="173.4" y="119.9" transform="rotate(-90 173.4 119.9)">VBAT</text>
<text x="177.2" y="119.9" transform="rotate(-90 177.2 119.9)">3V3</text>
<text x="181" y="119.9" transform="rotate(-90 181 119.9)">GND</text>
<text x="184.8" y="119.9" transform="rotate(-90 184.8 119.9)">PROGRAM</text>
<text x="188.6" y="119.9" transform="rotate(-90 188.6 119.9)">ON_OFF</text>
<text x="199.9" y="116.5">R+</text>
<text x="245.7" y="118.4">GND</text>
<text x="245.7" y="119.2" transform="rotate(-90 245.7 119.2)">+3V3</text>
<text x="25.6" y="122.8">H1</text>
<text x="26" y="125.3">MountingHole</text>
<text x="247" y="124.1">Conn_01x04</text>
<text x="267.3" y="124.1">Conn_01x04</text>
<text x="25.6" y="127.9">H2</text>
<text x="26" y="130.4">MountingHole</text>
<text x="258.5" y="126.6">Conn_01x04</text>
<text x="25.6" y="133">H3</text>
<text x="26" y="135.5">MountingHole</text>
<text x="94.3" y="135.5">J9</text>
<text x="250.5" y="136.8">J17</text>
<text x="259.4" y="136.8">J18</text>
<text x="270.8" y="136.8">J19</text>
<text x="25.6" y="138">H4</text>
<text x="26" y="140.6">MountingHole</text>
<text x="90.9" y="138">RJ45_LED</text>
<text x="238.1" y="143.8">GND</text>
<text x="241.9" y="153.5" transform="rotate(-90 241.9 153.5)">+3V3</text>
<text x="247" y="159.6">Conn_01x08</text>
<text x="268.6" y="159.6">Conn_01x08</text>
<text x="74.1" y="164.7">0.1uF</text>
<text x="76.4" y="162.2">C4</text>
<text x="257.2" y="162.2">Conn_01x08</text>
</g>
<g font-size="1.8" fill="#a90000">
<text x="204.8" y="34.3">49</text>
<text x="253.5" y="31.7">1</text>
<text x="253.5" y="34.3">2</text>
<text x="73.4" y="38.2" transform="rotate(-90 73.4 38.2)">1</text>
<text x="75.9" y="38.2" transform="rotate(-90 75.9 38.2)">1</text>
<text x="146.2" y="38.1">1</text>
<text x="146.2" y="40.6">2</text>
<text x="154.4" y="38.1">1</text>
<text x="154.4" y="40.6">2</text>
<text x="204.8" y="40.6">47</text>
<text x="204.8" y="38.1">48</text>
<text x="213.5" y="38.1">1</text>
<text x="213.5" y="40.6">2</text>
<text x="253.5" y="36.8">3</text>
<text x="82.7" y="44.4">1</text>
<text x="146.2" y="43.2">3</text>
<text x="146.2" y="45.7">4</text>
<text x="154.4" y="43.2">3</text>
<text x="154.4" y="45.7">4</text>
<text x="204.8" y="45.7">45</text>
<text x="204.8" y="43.2">46</text>
<text x="213.5" y="43.2">3</text>
<text x="213.5" y="45.7">4</text>
<text x="68.3" y="53.4" transform="rotate(-90 68.3 53.4)">1</text>
<text x="70.9" y="53.4" transform="rotate(-90 70.9 53.4)">1</text>
<text x="84.6" y="52.6">1</text>
<text x="89.7" y="52.6">2</text>
<text x="146.2" y="48.3">5</text>
<text x="146.2" y="50.8">6</text>
<text x="146.2" y="53.3">7</text>
<text x="154.4" y="48.3">5</text>
<text x="154.4" y="50.8">6</text>
<text x="154.4" y="53.3">7</text>
<text x="204.8" y="53.3">42</text>
<text x="204.8" y="50.8">43</text>
<text x="204.8" y="48.3">44</text>
<text x="213.5" y="48.3">5</text>
<text x="213.5" y="50.8">6</text>
<text x="213.5" y="53.3">7</text>
<text x="68.3" y="57.1" transform="rotate(-90 68.3 57.1)">18</text>
<text x="70.9" y="57.1" transform="rotate(-90 70.9 57.1)">17</text>
<text x="73.4" y="57.1" transform="rotate(-90 73.4 57.1)">16</text>
<text x="75.9" y="57.1" transform="rotate(-90 75.9 57.1)">15</text>
<text x="78.5" y="57.1" transform="rotate(-90 78.5 57.1)">14</text>
<text x="81" y="57.1" transform="rotate(-90 81 57.1)">13</text>
<text x="146.2" y="55.9">8</text>
<text x="146.2" y="58.4">9</text>
<text x="154.4" y="55.9">8</text>
<text x="154.4" y="58.4">9</text>
<text x="204.8" y="58.4">40</text>
<text x="204.8" y="55.9">41</text>
<text x="213.5" y="55.9">8</text>
<text x="213.5" y="58.4">9</text>
<text x="45.9" y="64.8">2</text>
<text x="60" y="64.8">19</text>
<text x="89.2" y="64.8">12</text>
<text x="92.9" y="64.8">1 J10</text>
<text x="145.7" y="61">10</text>
<text x="145.7" y="63.5">11</text>
<text x="154" y="61">10</text>
<text x="154" y="63.5">11</text>
<text x="204.8" y="63.5">38</text>
<text x="204.8" y="61">39</text>
<text x="213" y="61">10</text>
<text x="213" y="63.5">11</text>
<text x="45.9" y="67.3">1</text>
<text x="60" y="67.3">20</text>
<text x="60" y="69.8">21</text>
<text x="89.2" y="69.8">10 R4</text>
<text x="89.2" y="67.3">11</text>
<text x="92.9" y="67.3">1 J11</text>
<text x="145.7" y="66">12</text>
<text x="145.7" y="68.6">13</text>
<text x="145.7" y="71.1">14</text>
<text x="154" y="66">12</text>
<text x="154" y="68.6">13</text>
<text x="154" y="71.1">14</text>
<text x="204.8" y="71.1">35</text>
<text x="204.8" y="68.6">36</text>
<text x="204.8" y="66">37</text>
<text x="213" y="66">12</text>
<text x="213" y="68.6">13</text>
<text x="213" y="71.1">14</text>
<text x="45.9" y="77.5">1</text>
<text x="45.9" y="74.9">2</text>
<text x="60" y="72.4">22</text>
<text x="60" y="74.9">23</text>
<text x="60" y="77.5">24</text>
<text x="89.7" y="77.5">7</text>
<text x="89.7" y="74.9">8</text>
<text x="89.7" y="72.4">9</text>
<text x="101.3" y="75" transform="rotate(-90 101.3 75)">1</text>
<text x="145.7" y="73.7">15</text>
<text x="145.7" y="76.2">16</text>
<text x="154" y="73.7">15</text>
<text x="154" y="76.2">16</text>
<text x="204.8" y="76.2">33</text>
<text x="204.8" y="73.7">34</text>
<text x="213" y="73.7">15</text>
<text x="213" y="76.2">16</text>
<text x="145.7" y="78.7">17</text>
<text x="145.7" y="81.3">18</text>
<text x="145.7" y="83.8">19</text>
<text x="154" y="78.7">17</text>
<text x="154" y="81.3">18</text>
<text x="154" y="83.8">19</text>
<text x="204.8" y="83.8">30</text>
<text x="204.8" y="81.3">31</text>
<text x="204.8" y="78.7">32</text>
<text x="213" y="78.7">17</text>
<text x="213" y="81.3">18</text>
<text x="213" y="83.8">19</text>
<text x="45.9" y="87.6">1</text>
<text x="45.9" y="85.1">2</text>
<text x="68.3" y="87.1" transform="rotate(-90 68.3 87.1)">1</text>
<text x="70.9" y="87.1" transform="rotate(-90 70.9 87.1)">2</text>
<text x="73.4" y="87.1" transform="rotate(-90 73.4 87.1)">3</text>
<text x="75.9" y="87.1" transform="rotate(-90 75.9 87.1)">4</text>
<text x="78.5" y="87.1" transform="rotate(-90 78.5 87.1)">5</text>
<text x="81" y="87.1" transform="rotate(-90 81 87.1)">6</text>
<text x="145.7" y="86.4">20</text>
<text x="145.7" y="88.9">21</text>
<text x="154" y="86.4">20</text>
<text x="154" y="88.9">21</text>
<text x="204.8" y="88.9">28</text>
<text x="204.8" y="86.4">29</text>
<text x="213" y="86.4">20</text>
<text x="213" y="88.9">21</text>
<text x="145.7" y="91.4">22</text>
<text x="145.7" y="94">23</text>
<text x="154" y="91.4">22</text>
<text x="154" y="94">23</text>
<text x="204.8" y="94">26</text>
<text x="204.8" y="91.4">27</text>
<text x="213" y="91.4">22</text>
<text x="213" y="94">23</text>
<text x="145.7" y="96.5">24</text>
<text x="154" y="96.5">24</text>
<text x="154" y="101.6">66</text>
<text x="204.8" y="96.5">25</text>
<text x="213" y="96.5">24</text>
<text x="154" y="107.9">55</text>
<text x="154" y="104.1">67</text>
<text x="204.8" y="107.9">63</text>
<text x="204.8" y="105.4">64</text>
<text x="204.8" y="102.9">65</text>
<text x="154" y="110.5">56</text>
<text x="154" y="113">57</text>
<text x="204.8" y="113">61</text>
<text x="204.8" y="110.5">62</text>
<text x="251.6" y="113">1</text>
<text x="259.2" y="113">1</text>
<text x="266.8" y="113">1</text>
<text x="154" y="115.6">58</text>
<text x="154" y="118.1">59</text>
<text x="204.8" y="115.6">60</text>
<text x="251.6" y="115.6">2</text>
<text x="251.6" y="118.1">3</text>
<text x="259.2" y="115.6">2</text>
<text x="259.2" y="118.1">3</text>
<text x="266.8" y="115.6">2</text>
<text x="266.8" y="118.1">3</text>
<text x="172.5" y="124.4" transform="rotate(-90 172.5 124.4)">50</text>
<text x="176.3" y="124.4" transform="rotate(-90 176.3 124.4)">51</text>
<text x="180.1" y="124.4" transform="rotate(-90 180.1 124.4)">52</text>
<text x="183.9" y="124.4" transform="rotate(-90 183.9 124.4)">53</text>
<text x="187.7" y="124.4" transform="rotate(-90 187.7 124.4)">54</text>
<text x="251.6" y="120.6">4</text>
<text x="259.2" y="120.6">4</text>
<text x="266.8" y="120.6">4</text>
<text x="85.9" y="142.2">1</text>
<text x="103.2" y="142.2">12</text>
<text x="249.1" y="138.4">1</text>
<text x="249.1" y="141">2</text>
<text x="249.1" y="143.5">3</text>
<text x="256.7" y="138.4">1</text>
<text x="256.7" y="141">2</text>
<text x="256.7" y="143.5">3</text>
<text x="268.1" y="138.4">1</text>
<text x="268.1" y="141">2</text>
<text x="268.1" y="143.5">3</text>
<text x="85.9" y="144.8">2</text>
<text x="85.9" y="147.3">3</text>
<text x="85.9" y="149.9">4</text>
<text x="103.2" y="144.8">11</text>
<text x="249.1" y="146">4</text>
<text x="249.1" y="148.6">5</text>
<text x="256.7" y="146">4</text>
<text x="256.7" y="148.6">5</text>
<text x="268.1" y="146">4</text>
<text x="268.1" y="148.6">5</text>
<text x="85.9" y="152.4">5</text>
<text x="85.9" y="154.9">6</text>
<text x="249.1" y="151.1">6</text>
<text x="249.1" y="153.7">7</text>
<text x="256.7" y="151.1">6</text>
<text x="256.7" y="153.7">7</text>
<text x="268.1" y="151.1">6</text>
<text x="268.1" y="153.7">7</text>
<text x="85.9" y="157.5">7</text>
<text x="85.9" y="160">8</text>
<text x="103.2" y="157.5">10</text>
<text x="103.6" y="160">9</text>
<text x="249.1" y="156.2">8</text>
<text x="256.7" y="156.2">8</text>
<text x="268.1" y="156.2">8</text>
</g>
<g font-size="1.8" fill="#0000c2">
<text x="219.7" y="31.6">5V DC</text>
<text x="95.2" y="52.5">IIC_EN=GND for SPI</text>
<text x="95.2" y="54.5">IIC_EN=VDD for I2C</text>
</g>
<g font-size="1.4" fill="#840000">
<text x="187.5" y="38.9">(3.6v to 5.5v)</text>
<text x="187.4" y="43.9">(250mA max)</text>
</g>
</svg>
